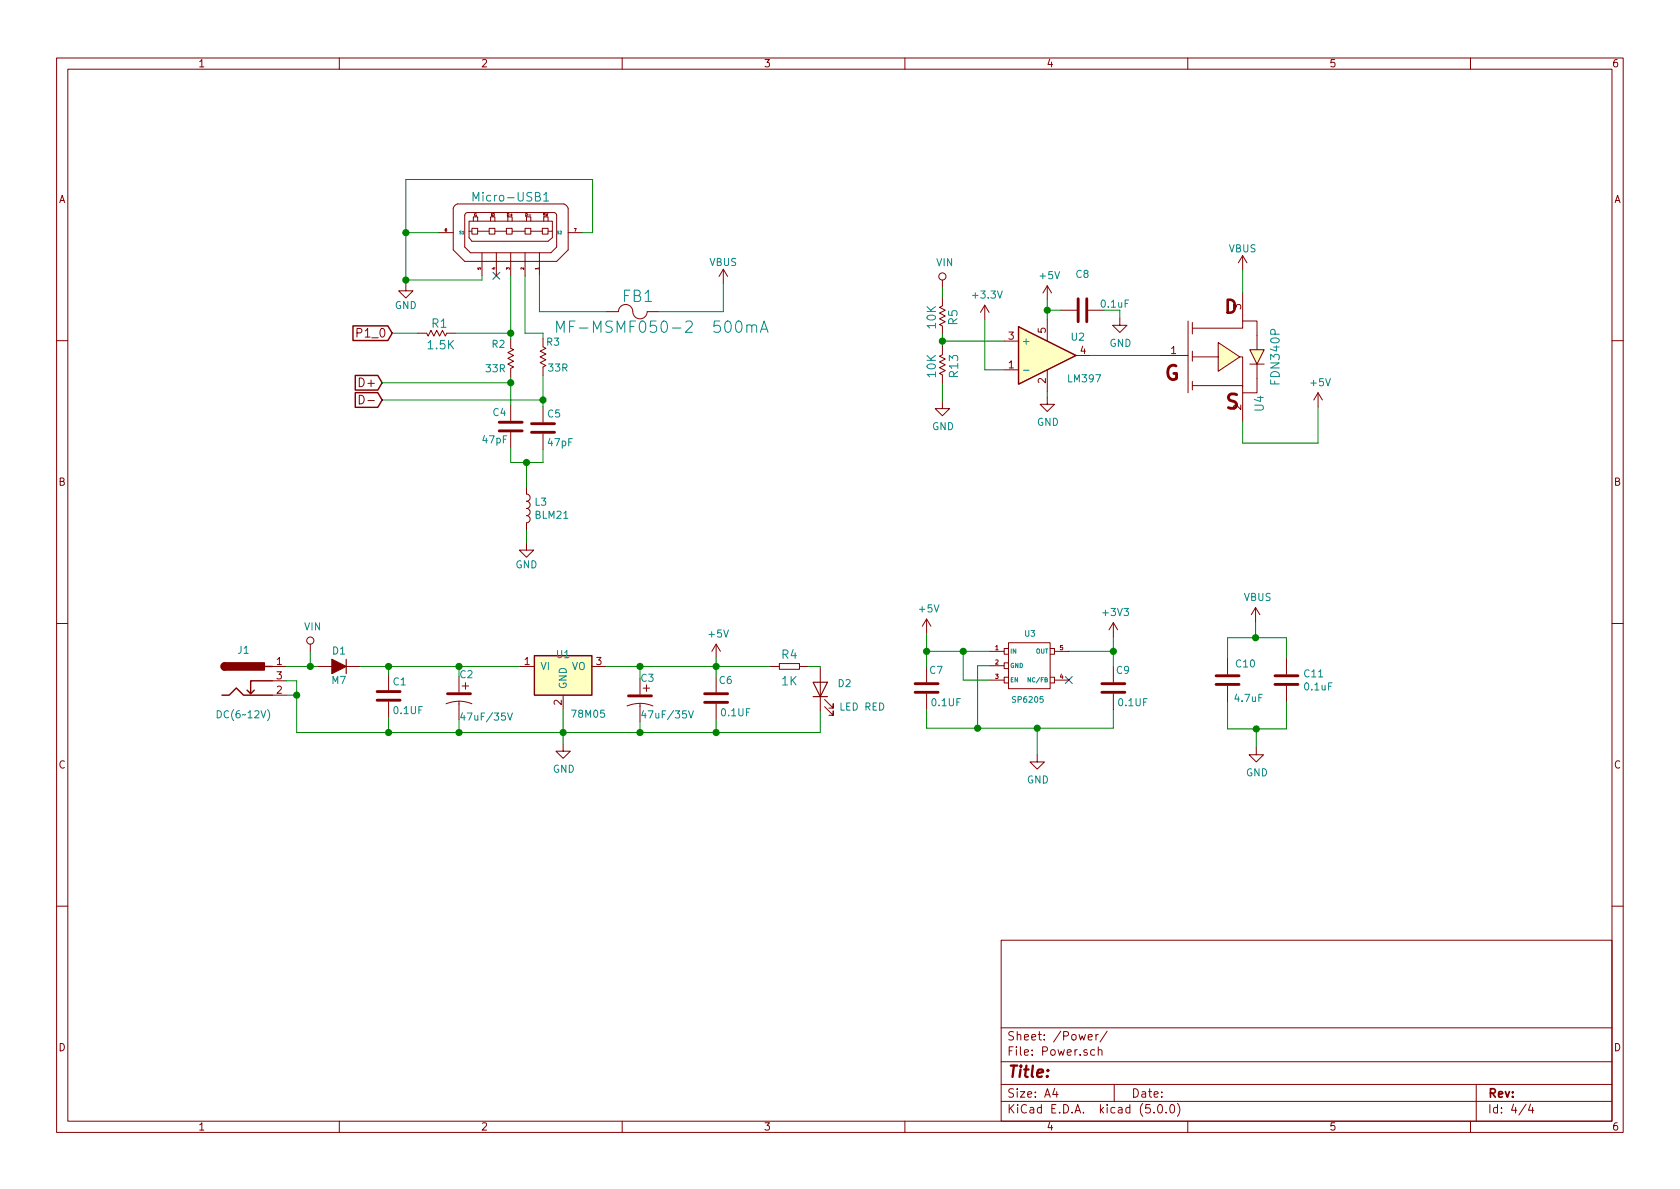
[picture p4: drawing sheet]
<svg xmlns="http://www.w3.org/2000/svg" width="297mm" height="210mm" viewBox="0 0 297 210" stroke-linecap="round" stroke-linejoin="round" font-family="sans-serif">
<g fill="none" stroke="#840000" stroke-width=".18">
<path d="M10 10.3h277v189.9h-277zM12 12.2h273v186.1h-273zM60 10.3v1.9M110 10.3v1.9M160 10.3v1.9M210 10.3v1.9M260 10.3v1.9M80.4 36.4l.5-.3h18.8l.5 .3 .3 .4v7.4l-2.1 2h-16.2l-2.1-2v-7.4zM82.3 37.8l.3-.2h15.5l.3 .4v5.7l-1 1h-14.2l-1-1v-5.7zM82.9 39.1h14.8v2.9l-.8 .7h-13.5l-.5-.7zM83.7 39.1v-.8h.8v.8M86.7 39.1v-.8h.8v.8"/>
<path d="M89.8 39.1v-.8h.8v.8M93.1 39.1v-.8h.8v.8M96.1 39.1v-.8h.8v.8M71.8 50.2v1.2h1.2l-1.2 1.3-1.3-1.3h1.3M73.9 58.9h1.5M75.4 58.9l.3 .5 .5-1 .5 1 .5-1 .5 1 .5-1 .5 1 .3-.5M77.6 41.1h2.5M79 58.9h1.5M82.9 40.9h.5M83.4 40.4h1.1v1h-1.1zM84.5 40.9h2M85.2 44.7v4.1"/>
<path d="M86.5 40.4h1v1h-1zM87.5 40.9h2M87.8 44.7v4.1M89.5 40.4h1.1v1h-1.1zM90.3 44.7v4.1M90.6 40.9h2.2M92.8 40.4h1.1v1h-1.1zM92.8 44.7v4.1M93.9 40.9h2M95.4 44.7v4.1M95.9 40.4h1v1h-1zM96 59.8v1.5"/>
<path d="M96.9 40.9h.8M100.5 41.1h2.5M107.3 55.1h2M109.3 55.1a1.31 1.31 0 0 1 1.5-1.2 1.31 1.31 0 0 1 1.1 1.5 1.27 1.27 0 0 0 1.4 1 1.27 1.27 0 0 0 1.1-1.3h2.1M127.9 47.6l-.8 1.3M127.9 47.6v2.6M127.9 47.6l.8 1.3M166.6 54.1l-.5 .3 1 .5-1 .5 1 .5-1 .5 1 .5-1 .5 .5 .3M166.6 49.5v1.3M166.6 52.6v1.5M166.6 57.7v1.5M174.1 54l-.7 1.2"/>
<path d="M174.1 54v2.5M174.1 54l.8 1.2M185.2 50.5v2.6M185.2 56.5v3.8M185.2 50.5l-.8 1.3M185.2 50.5l.7 1.3M187.6 54.9h2.8M192.4 54.9h2.8M198 56.3v1.2h1.3l-1.3 1.3-1.3-1.3h1.3M210.1 56.8v12.7M210.8 57v2M219.7 56.8h2.5v5"/>
<path d="M219.7 56.8v1.2h-8.9M219.7 45.2l-.8 1.3M219.7 45.2v2.5M219.7 51.7v5.1M219.7 45.2l.8 1.3M10 60.2h2M63.5 69.9a.77 .77 0 0 1 .9 .8 .77 .77 0 0 1-.9 .7zM65 70.8h1.2M90.3 60.1v1.5l.5 .2-1 .6 1 .5-1 .5 1 .5-1 .5 1 .5-.5 .2v1.6M90.3 71.6v2.8M90.3 76.4v2.8M96 61.3l.5 .3-1 .5 1 .5-1 .5 1 .5-1 .5 1 .5-.5 .3"/>
<path d="M96 64.9v1.5M96 71.9v2.8M96 76.7v2.8M166.6 71v1.3h1.3l-1.3 1.2-1.2-1.2h1.2M166.6 61.2v1.5l-.5 .3 1 .5-1 .5 1 .5-1 .5 1 .5-1 .5 .5 .3v1.5M177.5 65.4h2.6M177.5 60.3h2.6M185.2 70.2v1.3h1.2l-1.2 1.3-1.3-1.3h1.3M185.2 65.4v3.8M190.2 62.9h2.6M205 62.9h5.1M210.8 68.2h8.9v6.3"/>
<path d="M210.8 62.1v1.8M210.8 67.4v1.6M210.8 63.1h4.6M215.4 60.6l3.8 2.5-3.8 2.6zM219.2 63.1h.5v5.3M221 61.8h2.5l-1.3 2.6zM221 64.4h2.5M222.2 64.4v5.1h-2.5M233 69.5l-.7 1.2M233 69.5v2.5M233 69.5l.8 1.2M285 60.2h2"/>
<path d="M93.1 96v1.3h1.3l-1.3 1.2-1.3-1.2h1.3M93.1 86.1v1.3a.63 .63 0 0 1 .6 .6 .63 .63 0 0 1-.6 .6 .63 .63 0 0 1 .6 .7 .63 .63 0 0 1-.6 .6 .63 .63 0 0 1 .6 .6 .63 .63 0 0 1-.6 .7 .63 .63 0 0 1 .6 .6 .63 .63 0 0 1-.6 .7v1.2M10 110.3h2M48.1 117.9h2.6M54.9 113.9v1.3M56.1 117.9h7.7M68.7 119.2v2.8M81.2 119.6v2.8M91.9 117.9h2.6M104.6 117.9h2.6M126.6 113.9v2.6M126.6 119.6v2.8"/>
<path d="M126.6 113.9l-.7 1.3M126.6 113.9l.8 1.3M136.3 117.9h1.5M137.8 117.3h3.6v1.1h-3.6zM141.4 117.9h1.5M145 118.1v7.6M163.8 109.5v2.5M163.8 117.9v2.7M163.8 109.5l-.7 1.2M163.8 109.5l.8 1.2M175 115.2h2.5M175 117.7h2.5"/>
<path d="M178.3 113.7h7.4v8.1h-7.4zM178.3 119.8h-.8v1h.8M178.3 117.2h-.8v1h.8M178.3 114.7h-.8v1h.8M185.7 119.8h.7v1h-.7M185.7 114.7h.7v1h-.7M186.4 115.2h2.6M196.8 110.1v2.5M196.8 117.9v2.7M196.8 110.1l-.7 1.3M196.8 110.1l.8 1.3M217 116.5v2.7"/>
<path d="M222 107.4l-.8 1.3M222 107.4v2.6M222 107.4l.8 1.3M227.5 116.5v2.7M285 110.3h2M48.1 122.9h2.6M48.1 120.4h2.6M68.7 124.1v2.8M78.9 124.5a5.9 5.9 0 0 1 4.5 0M81.2 124v.5zM81.2 124.5v2.7M99.6 131.6v1.2h1.2l-1.2 1.3-1.3-1.3h1.3"/>
<path d="M99.6 122.9v2.6M110.9 124.8a5.9 5.9 0 0 1 4.5 0M113.2 124.4v.5zM113.2 120v2.8M113.2 124.8v2.8M126.6 124.5v2.7M145.8 125l1.5 1.5v-.8v.8h-.7M145.8 123.7l1.5 1.5v-.7v.7h-.7M163.8 122.7v2.8M175 120.3h2.5M183.4 133.5v1.2h1.3l-1.3 1.3-1.3-1.3h1.3M186.4 120.3h2.6"/>
<path d="M196.8 122.7v2.8M217 121.3v2.8M222.1 132.2v1.3h1.3l-1.3 1.2-1.2-1.2h1.2M227.5 121.3v2.8M10 160.2h2M177 166.3h108v32h-108zM285 160.2h2M60 198.3v1.9M110 198.3v1.9M160 198.3v1.9M177 194.8h108M177 191.8h108"/>
<path d="M177 187.8h108M177 181.8h108M186.5 192.5l-.4 1h1M186.8 193v1M192.4 183.4l.7-.1v-.3l-.5-.1-.2 .2 .1 .7h.6M193.5 185.7l-.4-.1-.3 .3 .1 .6 .2 .1 .4-.1M193.8 182.9v1M194.2 185.7h.1a.37 .37 0 0 1 .5 .1v.8M194.2 182.9l-.4 .2v.1M194.2 185.1v1.5M195.8 182.3l-1.3 2M197 191.8v3"/>
<path d="M204 196.7v.1M204.8 195.5l.4-.2a.94 .94 0 0 1 0 1.5 .79 .79 0 0 1-.4-1.3zM206.2 196.7v.1M207 195.4l.3-.1a.94 .94 0 0 1 0 1.5 .82 .82 0 0 1-.3-1.4zM208.2 195.1a1.71 1.71 0 0 1 0 2.3M210 198.3v1.9M260 198.3v1.9M261 191.8v6.5M269.8 195.2l-1.2 2M270.6 195.2l-.3 1.1h.9M271 195.8v1"/>
<circle cx="166.6" cy="48.9" r=".63"/>
<circle cx="54.9" cy="113.3" r=".63"/>
</g>
<g fill="none" stroke="#008484" stroke-width=".18">
<path d="M83.6 35.6v-1.6l.6 1.1 .5-1.1v1.6M96.1 34.5l.5-.5v1.6M96.1 35.6h.9M98.4 58.8v-2l.7 1.4 .6-1.4v2M132.9 57.7a.49 .49 0 0 1 .8-.2l.1 1.3M134.4 58.8l.7-2 .7 2M134.6 58.2h1M180.9 65.5h1M182.2 119.8v.8l-.4-.8v.8M38.4 125.7a.64 .64 0 0 1 .7 .6 .64 .64 0 0 1-.7 .6zM47.3 125.5a1.4 1.4 0 0 1 0 1.9M81.8 126l-.3 .9h.7"/>
<path d="M89.7 126.1l.5 1.2 .4-1.2M113.8 125.6l-.3 .9h.7M121.7 125.7l.5 1.3 .4-1.3"/>
</g>
<path d="M87.1 48.2l1.3 1.2M88.4 48.2l-1.3 1.2M188.4 119.7l1.2 1.2M189.6 119.7l-1.2 1.2" fill="none" stroke="#000084" stroke-width=".18"/>
<g fill="none" stroke="#840000" stroke-width=".51">
<path d="M190.6 52.8v4.1M192.2 52.8v4.1M88.3 76.2h4M88.3 74.7h4M94 76.4h4M94 74.9h4M215 119.5h4.1M225.4 119.5h4.1M66.7 123.8h4M66.7 122.3h4M79.1 122.7h4.1M111.1 123.1h4.1"/>
<path d="M124.6 124.2h4.1M124.6 122.7h4.1M161.8 122.4h4.1M161.8 120.9h4.1M194.8 122.4h4.1M194.8 120.9h4.1M215 121h4.1M225.4 121h4.1"/>
</g>
<path d="M62.4 57.6h6.2l.7 1.3-.7 1.3h-6.2zM180.1 57.8l10.1 5.1-10.1 5zM62.8 66.4h4l.8 1.3-.8 1.3h-4zM62.8 69.4h4l.8 1.3-.8 1.3h-4zM39.8 117.2a.63 .63 0 0 0-.7 .7 .63 .63 0 0 0 .7 .6M46.9 117.9h1.2M94.5 115.9h10.1v7h-10.1zM39.2 122.9h1.3l1.3-1.2 1.3 1.2h5M45 122l-.7 .7M48.1 120.4h-3.8v2.3l-.6-.7" fill="none" stroke="#840000" stroke-width=".25"/>
<g fill="none" stroke="#008400" stroke-width=".18">
<path d="M69.3 58.9h4.6M71.8 41.1h5.8M80.5 58.9h9.8M85.2 48.8v.7h-13.4M90.3 48.8v11.3M92.8 48.8v10.1h3.2v.9M95.4 48.8v6.3h11.9M103 41.1h1.8v-9.4h-33v18.5M127.9 50.2v4.9h-11.4M166.6 50.8v1.8M166.6 59.2v2M174.1 56.5v8.9h3.4"/>
<path d="M185.2 53.1v3.4M185.2 54.9h2.4M198 54.9v1.4M219.7 47.7v4M67.6 67.7h22.7M67.6 70.7h28.4M90.3 66.7v4.9M90.3 79.2v2.6h5.7v-2.3M96 66.4v5.5M166.6 67.8v3.2M166.6 60.3h10.9M185.2 69.2v1"/>
<path d="M192.8 62.9h12.2M233 72v6.4h-13.3v-3.9M93.1 81.8v4.3M93.1 93.7v2.3M50.7 117.9h5.4M54.9 115.2v2.7M63.8 117.9h28.1M68.7 117.9v1.3M81.2 117.9v1.7M107.2 117.9h29.1M113.2 117.9v2.1M126.6 116.5v3.1"/>
<path d="M142.9 117.9h2.1v.2M163.8 115.2h11.2M163.8 112v5.9M170.3 115.2v5.1h4.7M175 117.7h-2.2v11.1M189 115.2h7.8M196.8 112.6v5.3M217 116.5v-3.7h10.5v3.7M222 110v2.8M50.7 120.4h1.8v9.1h92.5v-3.8M50.7 122.9h1.8M68.7 126.9v2.6"/>
<path d="M81.2 127.2v2.3M99.6 125.5v6.1M113.2 127.6v1.9M126.6 127.2v2.3M163.8 125.5v3.3h33v-3.3M183.4 128.8v4.7M217 124.1v4.8h10.5v-4.8M222.1 128.9v3.3"/>
</g>
<g fill="#008400" stroke="#008400" stroke-width=".25">
<circle cx="71.8" cy="49.5" r=".51"/>
<circle cx="71.8" cy="41.1" r=".51"/>
<circle cx="96" cy="70.7" r=".51"/>
<circle cx="90.3" cy="67.7" r=".51"/>
<circle cx="90.3" cy="58.9" r=".51"/>
<circle cx="222" cy="112.8" r=".51"/>
<circle cx="222.1" cy="128.9" r=".51"/>
<circle cx="93.1" cy="81.8" r=".51"/>
<circle cx="170.3" cy="115.2" r=".51"/>
<circle cx="163.8" cy="115.2" r=".51"/>
<circle cx="172.8" cy="128.8" r=".51"/>
<circle cx="196.9" cy="115.2" r=".51"/>
<circle cx="183.4" cy="128.8" r=".51"/>
<circle cx="126.6" cy="117.9" r=".51"/>
<circle cx="81.2" cy="117.9" r=".51"/>
<circle cx="113.2" cy="117.9" r=".51"/>
<circle cx="81.2" cy="129.5" r=".51"/>
<circle cx="99.6" cy="129.5" r=".51"/>
<circle cx="113.2" cy="129.5" r=".51"/>
<circle cx="68.7" cy="117.9" r=".51"/>
<circle cx="52.5" cy="122.9" r=".51"/>
<circle cx="68.7" cy="129.5" r=".51"/>
<circle cx="54.9" cy="117.9" r=".51"/>
<circle cx="185.2" cy="54.9" r=".51"/>
<circle cx="166.6" cy="60.3" r=".51"/>
<circle cx="126.6" cy="129.5" r=".51"/>
</g>
<g fill="#ffffc2" stroke="#ffffc2" stroke-width=".18">
<path d="M94.5 115.9h10.1v7h-10.1z"/>
<path d="M221 61.8h2.5l-1.3 2.6z"/>
<path d="M215.4 60.6l3.8 2.5-3.8 2.6z"/>
<path d="M180.1 57.8l10.1 5.1-10.1 5z"/>
</g>
<g fill="#840000" stroke="#840000" stroke-width=".25">
<path d="M39.3 117.4l.5-.2v1.3a.64 .64 0 0 1-.6-.4 .64 .64 0 0 1 .1-.7z"/>
<path d="M39.8 117.2h6.9v1.3h-6.9z"/>
</g>
<path d="M61.2 116.6v2.5M143.8 120.6h2.5l-1.3 2.6zM143.8 123.2h2.5" fill="none" stroke="#840000" stroke-width=".2"/>
<path d="M58.7 116.6l2.5 1.3-2.5 1.2z" fill="#840000" stroke="#840000" stroke-width=".2"/>
<g font-size="3.5" fill="#840000">
<text x="205.9" y="67.3">G</text>
<text x="216.8" y="72.3">S</text>
</g>
<text font-size="3.2" fill="#840000" x="216.5" y="55.4">D</text>
<g font-size="2.8" fill="#008484">
<text x="110.1" y="53.4">FB1</text>
<text x="101.4" y="58.9">MF-MSMF050-2 500mA</text>
</g>
<text font-size="2.8" fill="#840000" x="178" y="190.5">Title:</text>
<g font-size="2.1" fill="#008484">
<text x="84.3" y="35.6">Micro-USB1</text>
<text x="76.4" y="58">R1</text>
<text x="165.5" y="58" transform="rotate(-90 165.5 58)">10K</text>
<text x="169.3" y="57.4" transform="rotate(-90 169.3 57.4)">R5</text>
<text x="75.7" y="61.8">1.5K</text>
<text x="165.5" y="66.7" transform="rotate(-90 165.5 66.7)">10K</text>
<text x="169.4" y="66.7" transform="rotate(-90 169.4 66.7)">R13</text>
<text x="226.3" y="67.8" transform="rotate(-90 226.3 67.8)">FDN340P</text>
<text x="223.4" y="72.7" transform="rotate(-90 223.4 72.7)">U4</text>
<text x="138.3" y="116.5">R4</text>
<text x="138.3" y="121.2">1K</text>
</g>
<g font-size="2.1" fill="#840000">
<text x="63.5" y="59.7">P1_0</text>
<text x="63.9" y="68.4">D+</text>
<text x="81.7" y="122">+</text>
<text x="113.7" y="122.3">+</text>
<text x="178" y="184">Sheet: /Power/</text>
<text x="178" y="186.7">File: Power.sch</text>
<text x="178" y="196.9">KiCad E.D.A. kicad (5.0.0)</text>
<text x="178" y="194.1">Size: A4</text>
<text x="200" y="194.1">Date:</text>
<text x="263" y="194.1">Rev:</text>
<text x="263" y="196.9">Id: 4/4</text>
</g>
<g font-size="1.8" fill="#840000">
<text x="35" y="11.9">1</text>
<text x="85" y="11.9">2</text>
<text x="135" y="11.9">3</text>
<text x="185" y="11.9">4</text>
<text x="235" y="11.9">5</text>
<text x="285" y="11.9">6</text>
<text x="10.4" y="35.9">A</text>
<text x="285.4" y="35.9">A</text>
<text x="184.9" y="58.9" transform="rotate(-90 184.9 58.9)">5</text>
<text x="219.5" y="54.7" transform="rotate(-90 219.5 54.7)">3</text>
<text x="178.3" y="65.1">1</text>
<text x="178.3" y="60.1">3</text>
<text x="191" y="62.6">4</text>
<text x="207" y="62.6">1</text>
<text x="184.9" y="67.8" transform="rotate(-90 184.9 67.8)">2</text>
<text x="219.5" y="72.5" transform="rotate(-90 219.5 72.5)">2</text>
<text x="10.4" y="85.9">B</text>
<text x="285.4" y="85.9">B</text>
<text x="48.9" y="117.6">1</text>
<text x="92.7" y="117.6">1</text>
<text x="105.4" y="117.6">3</text>
<text x="48.9" y="122.7">2</text>
<text x="48.9" y="120.1">3</text>
<text x="99.3" y="124.7" transform="rotate(-90 99.3 124.7)">2</text>
<text x="10.4" y="135.9">C</text>
<text x="285.4" y="135.9">C</text>
<text x="10.4" y="185.9">D</text>
<text x="285.4" y="185.9">D</text>
<text x="35" y="199.9">1</text>
<text x="85" y="199.9">2</text>
<text x="135" y="199.9">3</text>
<text x="185" y="199.9">4</text>
<text x="235" y="199.9">5</text>
<text x="285" y="199.9">6</text>
</g>
<g font-size="1.8" fill="#008484">
<text x="125.5" y="47">VBUS</text>
<text x="165.6" y="47.1">VIN</text>
<text x="217.3" y="44.6">VBUS</text>
<text x="172.2" y="52.8">+3.3V</text>
<text x="183.9" y="49.4">+5V</text>
<text x="190.3" y="49.1">C8</text>
<text x="69.8" y="54.7">GND</text>
<text x="86" y="65.8">33R</text>
<text x="87" y="61.5">R2</text>
<text x="96.7" y="61.1">R3</text>
<text x="97" y="65.7">33R</text>
<text x="180.6" y="61">+</text>
<text x="189.5" y="60.2">U2</text>
<text x="196.2" y="61.3">GND</text>
<text x="189" y="67.6">LM397</text>
<text x="231.8" y="68.3">+5V</text>
<text x="87.2" y="73.6">C4</text>
<text x="96.9" y="73.8">C5</text>
<text x="164.8" y="76.1">GND</text>
<text x="183.3" y="75.3">GND</text>
<text x="85.4" y="78.4">47pF</text>
<text x="97" y="78.9">47pF</text>
<text x="94.6" y="89.4">L3</text>
<text x="94.7" y="91.7">BLM21</text>
<text x="91.1" y="100.5">GND</text>
<text x="219.9" y="106.3">VBUS</text>
<text x="53.8" y="111.5">VIN</text>
<text x="125.4" y="112.7">+5V</text>
<text x="162.6" y="108.3">+5V</text>
<text x="195.1" y="108.9">+3V3</text>
<text x="42.1" y="115.6">J1</text>
<text x="58.8" y="115.7">D1</text>
<text x="81.4" y="119.9">C2</text>
<text x="95.5" y="118.5">VI</text>
<text x="98.5" y="116.4">U1</text>
<text x="101.1" y="118.5">VO</text>
<text x="164.4" y="119.2">C7</text>
<text x="197.4" y="119.2">C9</text>
<text x="218.6" y="118">C10</text>
<text x="230.7" y="119.8">C11</text>
<text x="58.7" y="120.9">M7</text>
<text x="69.5" y="121.2">C1</text>
<text x="100.2" y="121.9" transform="rotate(-90 100.2 121.9)">GND</text>
<text x="113.4" y="120.6">C3</text>
<text x="127.2" y="120.9">C6</text>
<text x="148.2" y="121.5">D2</text>
<text x="148.6" y="125.6">LED RED</text>
<text x="164.8" y="124.9">0.1UF</text>
<text x="197.9" y="124.9">0.1UF</text>
<text x="218.4" y="124.1">4.7uF</text>
<text x="230.8" y="122.1">0.1uF</text>
<text x="39.1" y="127">DC(612V)</text>
<text x="69.7" y="126.3">0.1UF</text>
<text x="82.1" y="127.4">47uF/35V</text>
<text x="101.3" y="126.9">78M05</text>
<text x="114.1" y="127">47uF/35V</text>
<text x="127.6" y="126.7">0.1UF</text>
<text x="97.7" y="136.6">GND</text>
<text x="220.3" y="137.3">GND</text>
<text x="181.6" y="138.6">GND</text>
</g>
<text font-size="1.8" fill="#008400" x="194.8" y="54.4">0.1uF</text>
<g font-size="1.4" fill="#008484">
<text x="181.2" y="112.6">U3</text>
<text x="179.2" y="124.3">SP6205</text>
</g>
<g font-size="1.1" fill="#840000">
<text x="176" y="115">1</text>
<text x="176" y="117.5">2</text>
<text x="187.4" y="115">5</text>
<text x="176" y="120">3</text>
<text x="187.4" y="120">4</text>
</g>
<g font-size="1.1" fill="#008484">
<text x="178.6" y="115.6">IN</text>
<text x="178.6" y="118.1">GND</text>
<text x="183.2" y="115.6">OUT</text>
<text x="178.6" y="120.6">EN</text>
<text x="182.2" y="120.6">NC/FB</text>
</g>
<g font-size=".7" fill="#840000">
<text x="78.7" y="40.9">6</text>
<text x="83.8" y="38.2">G</text>
<text x="86.8" y="38.2">ID</text>
<text x="89.7" y="38.2">D+</text>
<text x="93.1" y="38.2">D-</text>
<text x="96" y="38.2">5V</text>
<text x="101.5" y="40.9">7</text>
<text x="85" y="47.7" transform="rotate(-90 85 47.7)">5</text>
<text x="87.6" y="47.7" transform="rotate(-90 87.6 47.7)">4</text>
<text x="90.1" y="47.7" transform="rotate(-90 90.1 47.7)">3</text>
<text x="92.6" y="47.7" transform="rotate(-90 92.6 47.7)">2</text>
<text x="95.2" y="47.7" transform="rotate(-90 95.2 47.7)">1</text>
</g>
<g font-size=".7" fill="#008484">
<text x="81.2" y="41.4">S1</text>
<text x="98.6" y="41.4">S2</text>
</g>
</svg>
